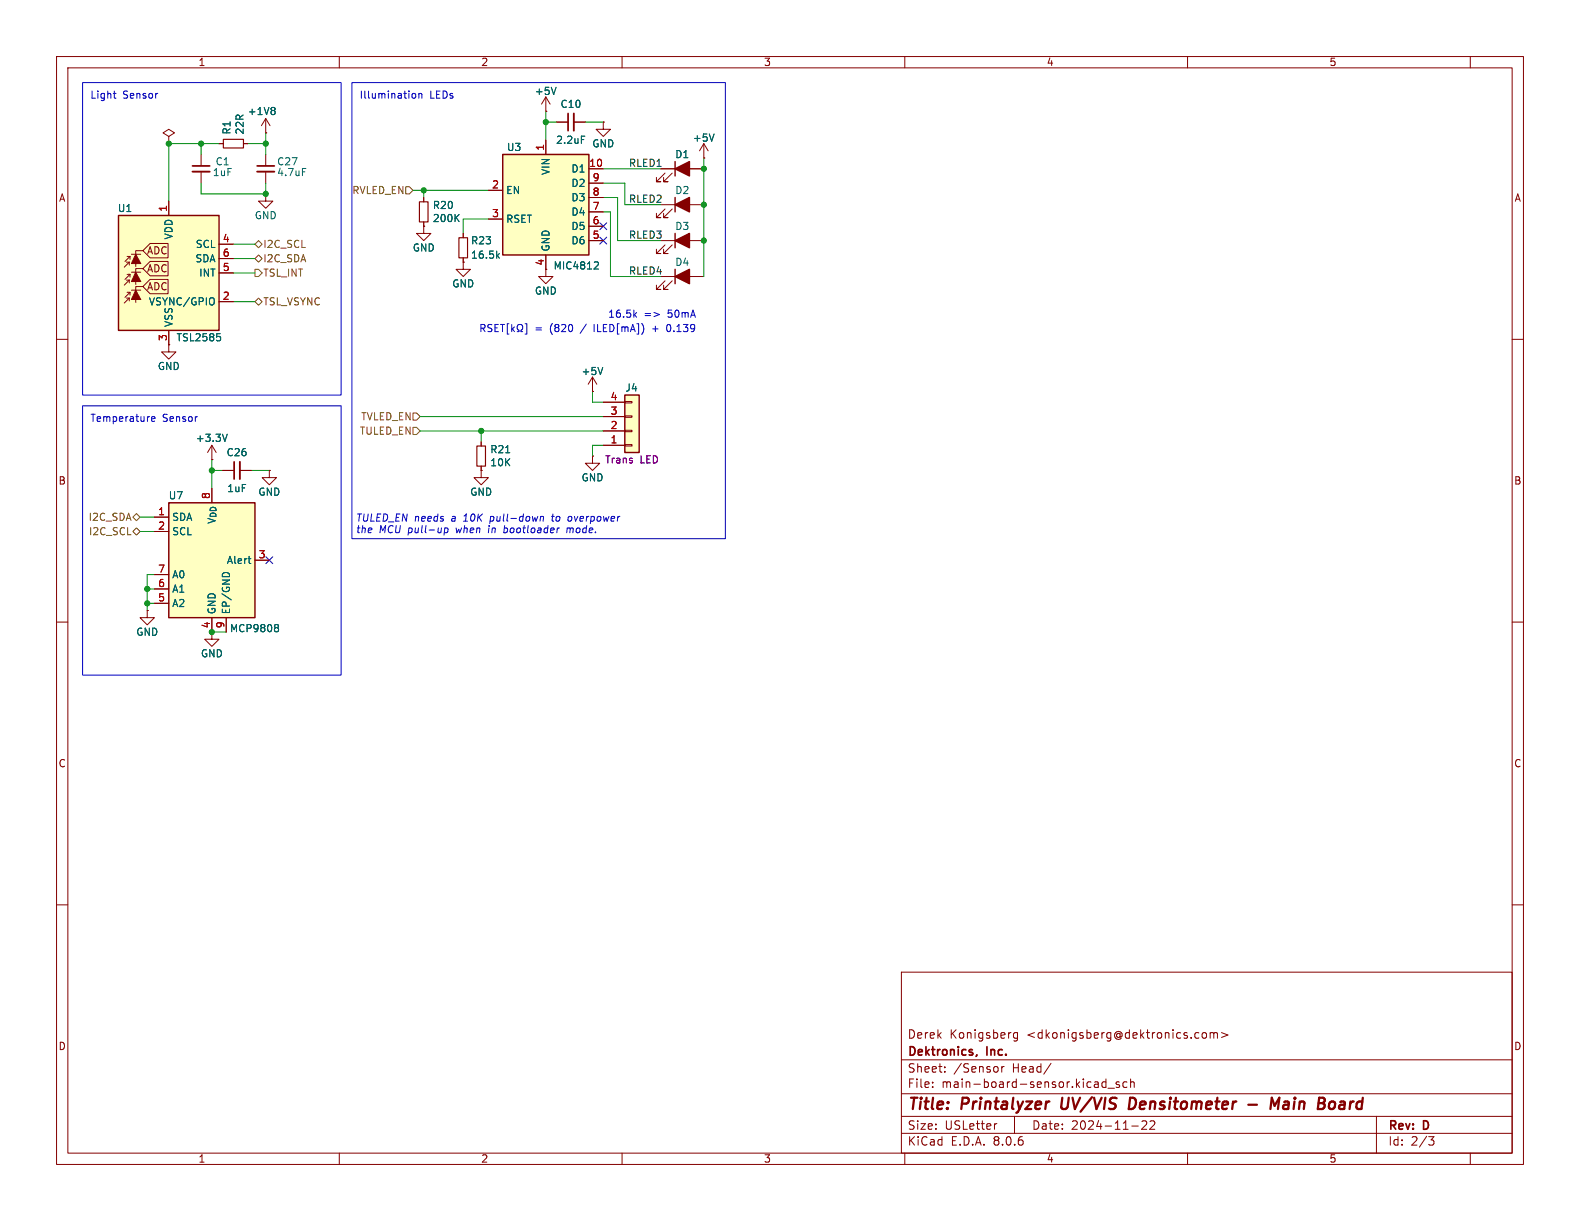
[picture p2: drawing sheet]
<svg xmlns="http://www.w3.org/2000/svg" width="279mm" height="216mm" viewBox="0 0 279 216" stroke-linecap="round" stroke-linejoin="round" font-family="sans-serif">
<g fill="none" stroke="#840000" stroke-width=".18">
<path d="M10 10h259.4v195.9h-259.4zM12 12h255.4v191.9h-255.4zM60 10v2M110 10v2M160 10v2M210 10v2M260 10v2M38.7 25.4h.8M43.1 25.4h.7M10 60h2M116.8 48.9h7.7M117.6 49.7l-1.5 1.5h.7h-.7v-.8"/>
<path d="M118.9 49.7l-1.6 1.5h.8h-.8v-.8M267.4 60h2M85.1 83.2v1.3h1.3l-1.3 1.2-1.3-1.2h1.3M85.1 83.2h.1M104.8 80.6v1.3h1.2l-1.2 1.3-1.3-1.3h1.3M104.8 80.6h.1M10 110h2M267.4 110h2M10 160h2M267.4 160h2M159.4 171.9h108v32h-108zM159.4 197.4h108"/>
<path d="M159.4 193.4h108M159.4 187.4h108M164.9 192.1v.2M164.9 191.4v.1M167.1 189.4v.2M167.1 188.7v.1M176.3 198.7l-.3 .1M177.1 188.6v1M177.6 188.6l-.3 .1-.2 .2M179.4 197.4v3M179.9 182.6v1.2l-.3 .3-.3-.1M179.9 182.7l-.4-.1-.3 .3v.4l.2 .2h.5"/>
<path d="M185.9 188l-1.3 1.9M195.6 190.8v1.5M195.6 191.4l-.5-.1-.2 .3v.4l.1 .2h.6M195.9 192.4h1.2M197.9 191.4l-.3-.1-.2 .2v.2l.5 .2v.3h-.5M199.3 191.4l-.4-.1-.3 .3v.4l.1 .2h.6M199.9 191.4l.2-.1 .4 .1 .1 .9M199.9 190.8v1.5M200.1 199.1h1.2M201.9 198.3l.6-.1 .2 .1 .1 .3-.9 1.1h.9M203.4 198.3l.5-.1 .2 .1 .1 .3-.9 1.1h.9M212.6 182.7l.3-.1 .4 .1 .1 .6-.2 .2-.3 .1-.3-.2z"/>
<path d="M214 182.7l.4-.1 .2 .2M214 182.6v1M214.6 182.8l.3-.2 .3 .1 .1 .9M214.6 182.8v.8M216 182.6l1.1 .4-1.1 .4M243.4 197.4v6.5M60 203.9v2M110 203.9v2M159.4 200.4h108M160 203.9v2M210 203.9v2M252.6 201h1l-.5 .6 .4 .1 .1 .5-.3 .3h-.4"/>
<path d="M260 203.9v2"/>
</g>
<path d="M185.4 194.8h.2M187.9 194.1l-.2 1.6 .3 .4M200.6 194.2l-.7-.1-.3 2h.5l.5-.3M220.7 195.3h1.6M224.7 196.1l.2-2 .5 1.4 .8-1.4-.2 2M227.2 195.3a.4 .4 0 0 0-.3 .4 .4 .4 0 0 0 .2 .4h.5M227.3 194.8l-.2 .1M235.3 194.9a.5 .5 0 0 1 .8 .3l-.1 .5a.6 .6 0 0 1-.9 .3" fill="none" stroke="#840000" stroke-width=".4"/>
<path d="M172.7 186.5l-.1 .3" fill="none" stroke="#840000" stroke-width=".3"/>
<path d="M119.4 47.6v2.6" fill="none" stroke="#840000" stroke-width=".25"/>
<path d="M119.4 48.9l2.5-1.3v2.6z" fill="#840000" stroke="#840000" stroke-width=".25"/>
<path d="M39.5 24.6h3.6v1.6h-3.6z" fill="none" stroke="#840000" stroke-width=".2"/>
<path d="M110.5 69.9h2.5v10.1h-2.5z" fill="#ffffc2"/>
<g fill="none" stroke="#840000" stroke-width=".18">
<path d="M96.5 19.7h.1M96.5 17.1l-.7 1.3M96.5 17.1v2.6M96.5 17.1l.8 1.3M74.9 34.9v.8M74.9 39.2v.8M74.9 40v1.3h1.3l-1.3 1.2-1.2-1.2h1.2M74.9 40h.1M81.9 46.4v1.2h1.3l-1.3 1.3-1.3-1.3h1.3M81.9 46.4h.1M81.9 41.3v.7M81.9 45.6v.8"/>
<path d="M96.5 47.6v1.3h1.3l-1.3 1.3-1.3-1.3h1.3M104.8 69.2h.1M104.8 66.7l-.8 1.2M104.8 66.7v2.5M104.8 66.7l.7 1.2M106.7 78.7h3.8M106.7 76.2h3.8M106.7 73.7h3.8M106.7 71.1h3.8M110.5 71h1.3v.2h-1.3zM110.5 73.5h1.3v.3h-1.3zM110.5 76.1h1.3v.2h-1.3z"/>
<path d="M110.5 78.6h1.3v.3h-1.3z"/>
</g>
<path d="M110.5 69.9h2.5v10.1h-2.5z" fill="none" stroke="#840000" stroke-width=".25"/>
<path d="M98.3 15.4l-.4 1.3M80.7 38.5l.5 .7M81.2 37.9l-.7 .7M88 45.2l.3 .5M88.3 44.8l-.5 .5M106.6 65l-.4 1.2" fill="none" stroke="#006464" stroke-width=".18"/>
<path d="M74.2 35.7h1.5v3.5h-1.5zM81.2 42h1.5v3.6h-1.5z" fill="none" stroke="#840000" stroke-width=".2"/>
<path d="M88.9 27.3h15.2v17.8h-15.2z" fill="#ffffc2"/>
<path d="M88.9 27.3h15.2v17.8h-15.2z" fill="none" stroke="#840000" stroke-width=".25"/>
<g fill="none" stroke="#840000" stroke-width=".18">
<path d="M86.4 33.7h2.5M86.4 38.7h2.5M96.5 24.8v2.5M98.4 21.6h2.1M101.5 21.6h2M104.1 29.8h2.6M104.1 37.5h2.6M104.1 34.9h2.6M104.1 32.4h2.6M124.5 27.9h.1M124.5 25.4l-.8 1.3M124.5 25.4v2.5"/>
<path d="M124.5 25.4l.7 1.3M96.5 45.1v2.5M104.1 42.5h2.6M104.1 40h2.6M85.1 78.1v.8M47.6 83.2v1.3h1.3l-1.3 1.2-1.2-1.2h1.2M47.6 83.2h.1M85.1 82.4v.8"/>
</g>
<path d="M102.8 24.1h.6M126.3 23.7l-.4 1.3M105.3 46.3l.4 .1 .1 .3-.8 .9h.8M89.4 80.1h.7" fill="none" stroke="#006464" stroke-width=".18"/>
<path d="M84.3 78.9h1.6v3.5h-1.6z" fill="none" stroke="#840000" stroke-width=".2"/>
<path d="M101.5 20.1v3" fill="none" stroke="#840000" stroke-width=".33"/>
<path d="M100.5 20.1v3" fill="none" stroke="#840000" stroke-width=".3"/>
<path d="M29.8 88.9h15.3v20.3h-15.3z" fill="#ffffc2"/>
<path d="M119.4 28.6v2.5M119.4 34.9v2.6M119.4 41.3v2.5M29.8 88.9h15.3v20.3h-15.3z" fill="none" stroke="#840000" stroke-width=".25"/>
<g fill="none" stroke="#840000" stroke-width=".18">
<path d="M29.8 24.1l1.1-.6-1.1-.6-1 .6 1 .6v1.3M29.8 25.4h.1M47 23.5h.1M47 34.3v1.3h1.3l-1.3 1.2-1.3-1.2h1.3M47 34.3h.1M47 21l-.8 1.2M47 21v2.5M47 21l.8 1.2M106.7 21.6v1.3h1.2l-1.2 1.2-1.3-1.2h1.3M106.7 21.6h.1M116.8 29.8h7.7M116.8 36.2h7.7"/>
<path d="M117.6 30.6l-1.5 1.5h.7h-.7v-.7M117.6 37l-1.5 1.5h.7h-.7v-.8M118.9 30.6l-1.6 1.5h.8h-.8v-.7M118.9 37l-1.6 1.5h.8h-.8v-.8M116.8 42.5h7.7M117.6 43.3l-1.5 1.5h.7h-.7v-.7M118.9 43.3l-1.6 1.5h.8h-.8v-.7M37.5 78.7v2.6M37.5 78.7l-.8 1.3M37.5 78.7l.7 1.3M27.3 91.4h2.5M27.3 94h2.5"/>
<path d="M37.5 81.3h.1M39.4 83.2h2M42.4 83.2h2M45.1 99.1h2.5M26 108v1.2h1.3l-1.3 1.3-1.2-1.3h1.2M26 108h.1M27.3 106.7h2.5M27.3 104.1h2.5M27.3 101.6h2.5M37.5 109.2v3.8h1.2l-1.2 1.3-1.3-1.3h1.3M40 109.2v2.6"/>
</g>
<path d="M48.4 19l.3 .2-.3 .3 .3 .3v.2l-.3 .3M40.2 76.8l-.4 1.2M43.9 98.8h.5M44.2 99.6h.2M39.4 101.5l.5-.3 .6 .3M48.8 110.4h.2l.3 .3-.3 .3M48.8 111h.2M49 111l.3 .2v.3l-.2 .1-.3 .1" fill="none" stroke="#006464" stroke-width=".18"/>
<path d="M42.4 81.7v3" fill="none" stroke="#840000" stroke-width=".33"/>
<path d="M41.4 81.7v3" fill="none" stroke="#840000" stroke-width=".3"/>
<g fill="#840000" stroke="#840000" stroke-width=".25">
<path d="M119.4 42.5l2.5-1.2v2.5z"/>
<path d="M119.4 29.8l2.5-1.2v2.5z"/>
<path d="M119.4 36.2l2.5-1.3v2.6z"/>
</g>
<path d="M21 38.1h17.7v20.3h-17.7z" fill="#ffffc2"/>
<g fill="none" stroke="#840000" stroke-width=".18">
<path d="M96.5 19.7h.1M29.8 35.6v2.5M35.6 27.3v2M35.6 30.4v2M38.7 25.4h.8M43.1 25.4h.7M47 23.5h.1M47 27.3v2M47 30.4v2M74.9 34.9v.8M74.9 39.2v.8M86.4 33.7h2.5"/>
<path d="M86.4 38.7h2.5M96.5 24.8v2.5M98.4 21.6h2.1M101.5 21.6h2M104.1 29.8h2.6M104.1 37.5h2.6M104.1 34.9h2.6M104.1 32.4h2.6M106.7 21.6h.1M116.8 29.8h2.6M121.9 29.8h2.6M124.5 27.9h.1"/>
<path d="M22.4 52.7h.5M22.4 49.5h.5M22.4 46.4h.5M22.5 51.7h.5M22.5 48.5h.5M22.5 45.3h.5M22.9 52.7l-.9 .9M22.9 46.4v.5M22.9 49.5v.5M22.9 52.7v.5M22.9 49.5l-.9 .9M22.9 46.4l-.9 .8"/>
<path d="M23 51.7l-.9 .9M23 45.3v.5M23 48.5v.5M23 51.7v.5M23 48.5l-.9 .9M23 45.3l-.9 .9M23.2 51.3h1.7M23.2 48.1h1.7M23.2 45h1.7M25.3 47.5l1.2-1.3h3.2v2.6h-3.2zM25.3 44.3l1.2-1.2h3.2v2.5h-3.2zM25.3 50.7h-1.3v2.8"/>
<path d="M25.3 47.5h-1.3v2.8M25.3 44.3h-1.3v2.8M26.5 49.4h3.2v2.5h-3.2l-1.2-1.2zM29.8 58.4v2.6M38.7 53.3h2.6M38.7 43.2h2.6M38.7 48.3h2.6M38.7 45.7h2.6M74.9 40h.1M81.9 46.4h.1M81.9 41.3v.7M81.9 45.6v.8"/>
<path d="M96.5 45.1v2.5M104.1 42.5h2.6M104.1 40h2.6M29.8 61v1.2h1.3l-1.3 1.3-1.2-1.3h1.2M29.8 61h.1M85.1 78.1v.8M104.8 69.2h.1M106.7 78.7h3.8M106.7 76.2h3.8M106.7 73.7h3.8M106.7 71.1h3.8M27.3 91.4h2.5"/>
<path d="M27.3 94h2.5M37.5 81.3h.1M39.4 83.2h2M42.4 83.2h2M45.1 99.1h2.5M47.6 83.2h.1M85.1 83.2h.1M85.1 82.4v.8M104.8 80.6h.1M26 108h.1M27.3 106.7h2.5M27.3 104.1h2.5"/>
<path d="M27.3 101.6h2.5M37.5 109.2v2.6M40 109.2v2.6"/>
</g>
<path d="M21 38.1h17.7v20.3h-17.7z" fill="none" stroke="#840000" stroke-width=".25"/>
<g fill="#840000" stroke="#840000" stroke-width=".18">
<path d="M24 51.3l.9 1.7h-1.7z"/>
<path d="M24 48.1l.9 1.7h-1.7z"/>
<path d="M24 45l.9 1.6h-1.7z"/>
</g>
<g fill="none" stroke="#006464" stroke-width=".18">
<path d="M48.4 19l.3 .2-.3 .3 .3 .3v.2l-.3 .3M98.3 15.4l-.4 1.3M53.5 29.8h.6M80.7 38.5l.5 .7M81.2 37.9l-.7 .7M102.8 24.1h.6M126.3 23.7l-.4 1.3M37.7 52.7a.9 .9 0 0 1 0 1.2M38.4 59h.6M38.8 59.5l.2 .2v.3l-.2 .3M88 45.2l.3 .5M88.3 44.8l-.5 .5"/>
<path d="M105.3 46.3l.4 .1 .1 .3-.8 .9h.8M40.2 76.8l-.4 1.2M106.6 65l-.4 1.2M43.9 98.8h.5M44.2 99.6h.2M89.4 80.1h.7M39.4 101.5l.5-.3 .6 .3M48.8 110.4h.2l.3 .3-.3 .3M48.8 111h.2M49 111l.3 .2v.3l-.2 .1-.3 .1"/>
</g>
<path d="M34 30.4h3.1M45.5 30.4h3" fill="none" stroke="#840000" stroke-width=".33"/>
<path d="M34 29.3h3.1M45.5 29.3h3" fill="none" stroke="#840000" stroke-width=".3"/>
<path d="M71.8 33h.6l.6 .7-.6 .6h-.6zM45.1 53.3l.6-.6 .7 .6-.7 .7zM45.1 45.7l.6-.6 .7 .6-.7 .7zM45.1 47.6h.6l.7 .7-.7 .6h-.6zM45.1 43.2l.6-.7 .7 .7-.7 .6zM73 73h.7l.6 .7-.6 .6h-.7zM73 75.6h.7l.6 .6-.6 .6h-.7zM23.5 91.4l.6-.6 .7 .6-.7 .7zM23.5 94l.6-.7 .7 .7-.7 .6z" fill="none" stroke="#725600" stroke-width=".18"/>
<g fill="none" stroke="#0000c2" stroke-width=".18">
<path d="M14.6 14.6h45.7v55.3h-45.7zM20 16.5h.5M20.3 17.3l.2 .1M62.2 14.6h66.1v80.7h-66.1zM72.9 16.6l.4-.1 .2 .3-.1 .5-.3 .1-.2-.2M74.1 16.6l.1-.1 .3 .1 .1 .8M74.1 16.5v.9M85.1 58h.6l.1-.2-.1-.3-.6-.1v1.2M85.4 58l.4 .6M87 57.4h-.5l-.2 .1v.4l.6 .2 .1 .3-.3 .2h-.4M87.5 58h.5M88.1 57.4h-.6v1.2h.6"/>
<path d="M88.5 57.4h.7M88.9 57.4v1.2M90 57.3h-.3v1.8h.3M90.5 57.4v1.2M90.6 58.2l.4 .4M91 57.8l-.5 .5M91.5 58.6h.3v-.2a.54 .54 0 0 1-.3-.7 .54 .54 0 0 1 .7-.3 .58 .58 0 0 1-.1 1v.2h.3M92.9 57.3h.3v1.8h-.3M112.2 55.6l.4 .5M112.6 55.3l-.5 .4M115.4 58.2h1M115.7 55.3l.9 .3-.9 .4"/>
<path d="M118.3 57.4a.68 .68 0 0 0-.4 .6 .68 .68 0 0 0 .4 .6M14.6 71.8h45.7v47.6h-45.7zM26.8 74.1l.6-.1-.1-.3h-.3l-.2 .2 .1 .6h.4M78.7 93.4h.4l.1 .6-.3 .2-.3-.1M78.7 93.4l-.2 1.2M81.9 92.2h.8M89.1 94.1l.1 .1M89.2 92.9l-.1 1.3M89.3 93.4h-.1M95.6 91.4l.2-.1 .3 .1-.1 .8M95.6 91.3l-.1 .9M97.5 91.3h.5"/>
<path d="M97.8 90.9l-.2 1.1 .3 .2M98.8 93.4h.1M100.3 93.4l-.1 .8M100.7 93.4l-.4 .1M100.9 91.3l-.4 .1-.1 .5 .1 .2 .3 .1"/>
</g>
<g fill="none" stroke="#009600" stroke-width=".18">
<path d="M96.5 19.7v5.1M35.6 25.4v1.9M35.6 32.4v1.9h11.4v-1.9M38.7 25.4h-8.9v10.2M43.8 25.4h3.2M47 23.5v3.8M73 33.7h13.4M74.9 33.7v1.2M86.4 38.7h-4.5v2.6M96.5 21.6h1.9M103.5 21.6h3.2M106.7 32.4h3.8v3.8h6.3"/>
<path d="M106.7 29.8h10.1M106.7 34.9h2.5v7.6h7.6M106.7 37.5h1.2v11.4h8.9M124.5 27.9v21M41.3 53.3h3.8M41.3 48.3h3.8M41.3 43.2h3.8M41.3 45.7h3.8M74.3 76.2h32.4M74.3 73.7h32.4M85.1 76.2v1.9M104.8 69.2v1.9h1.9"/>
<path d="M106.7 78.7h-1.9v1.9M24.8 94h2.5M24.8 91.4h2.5M37.5 81.3v5.1M37.5 83.2h1.9M44.4 83.2h3.2M26 104.1h1.3M26 106.7h1.3M27.3 101.6h-1.3v6.4M37.5 111.8h2.5"/>
</g>
<path d="M106.1 39.4l1.2 1.2M107.3 39.4l-1.2 1.2M106.1 41.9l1.2 1.3M107.3 41.9l-1.2 1.3M47 98.5l1.2 1.2M48.2 98.5l-1.2 1.2" fill="none" stroke="#000084" stroke-width=".18"/>
<g fill="#009600" stroke="#009600" stroke-width=".18">
<circle cx="29.8" cy="25.4" r=".46"/>
<circle cx="35.6" cy="25.4" r=".46"/>
<circle cx="47" cy="25.4" r=".46"/>
<circle cx="47" cy="34.3" r=".46"/>
<circle cx="74.9" cy="33.7" r=".46"/>
<circle cx="85.1" cy="76.2" r=".46"/>
<circle cx="37.5" cy="111.8" r=".46"/>
<circle cx="26" cy="106.7" r=".46"/>
<circle cx="26" cy="104.1" r=".46"/>
<circle cx="37.5" cy="83.2" r=".46"/>
<circle cx="124.5" cy="36.2" r=".46"/>
<circle cx="124.5" cy="29.8" r=".46"/>
<circle cx="124.5" cy="42.5" r=".46"/>
<circle cx="96.5" cy="21.6" r=".46"/>
</g>
<g font-size="2.8" fill="#840000">
<text x="160.4" y="196.8">Title:</text>
<text x="170.1" y="196.8">Printalyzer</text>
<text x="188.5" y="196.8">UV/VIS</text>
<text x="201.3" y="196.8">Densitometer</text>
<text x="227.9" y="196.8">Main</text>
<text x="237.1" y="196.8">Board</text>
</g>
<g font-size="2.1" fill="#840000">
<text x="160.4" y="183.9">Derek</text>
<text x="167.9" y="183.9">Konigsberg</text>
<text x="181.6" y="183.9">&lt;dkonigsberg@dektronics.com&gt;</text>
<text x="160.4" y="189.9">Sheet:</text>
<text x="160.4" y="187.1">Dektronics,</text>
<text x="168.6" y="189.9">/Sensor</text>
<text x="174.6" y="187.1">Inc.</text>
<text x="179.1" y="189.9">Head/</text>
<text x="160.4" y="192.6">File:</text>
<text x="166.5" y="192.6">main-board-sensor.kicad_sch</text>
<text x="160.4" y="202.8">KiCad</text>
<text x="160.4" y="200">Size:</text>
<text x="167.1" y="200">USLetter</text>
<text x="168.1" y="202.8">E.D.A.</text>
<text x="175.7" y="202.8">8.0.6</text>
<text x="182.4" y="200">Date:</text>
<text x="189.4" y="200">2024-11-22</text>
<text x="245.4" y="200.2">Rev:</text>
<text x="245.4" y="202.8">Id:</text>
<text x="249.5" y="202.8">2/3</text>
<text x="251.8" y="200.2">D</text>
</g>
<g font-size="1.8" fill="#840000">
<text x="35" y="11.9">1</text>
<text x="85" y="11.9">2</text>
<text x="135" y="11.9">3</text>
<text x="185" y="11.9">4</text>
<text x="235" y="11.9">5</text>
<text x="10.3" y="35.9">A</text>
<text x="267.7" y="35.9">A</text>
<text x="25.9" y="45.2">ADC</text>
<text x="25.9" y="51.5">ADC</text>
<text x="25.9" y="48.4">ADC</text>
<text x="10.3" y="85.9">B</text>
<text x="267.7" y="85.9">B</text>
<text x="37.2" y="111.2" transform="rotate(-90 37.2 111.2)">4</text>
<text x="10.3" y="135.9">C</text>
<text x="267.7" y="135.9">C</text>
<text x="10.3" y="185.9">D</text>
<text x="267.7" y="185.9">D</text>
<text x="35" y="205.8">1</text>
<text x="85" y="205.8">2</text>
<text x="135" y="205.8">3</text>
<text x="185" y="205.8">4</text>
<text x="235" y="205.8">5</text>
</g>
<g font-size="1.8" fill="#0000c2">
<text x="15.9" y="17.5">Light</text>
<text x="21.7" y="17.5">Sensor</text>
<text x="63.5" y="17.5">Illumination</text>
<text x="76" y="17.5">LEDs</text>
<text x="94.6" y="58.8">=</text>
<text x="97.3" y="58.8">(820</text>
<text x="103" y="58.8">/</text>
<text x="105.5" y="58.8">ILED[mA])</text>
<text x="107.4" y="56.3">16.5k</text>
<text x="113.9" y="56.3">=&gt;</text>
<text x="116" y="58.8">+</text>
<text x="118.2" y="56.3">50mA</text>
<text x="118.8" y="58.8">0.139</text>
<text x="15.9" y="74.7">Temperature</text>
<text x="28.7" y="74.7">Sensor</text>
<text x="62.9" y="92.3">TULED_EN needs</text>
<text x="62.9" y="94.4">the</text>
<text x="67" y="94.4">MCU pull-up</text>
<text x="79.9" y="92.3">a</text>
<text x="80.9" y="94.4">when</text>
<text x="82.2" y="92.3">10K</text>
<text x="86.8" y="94.4">in</text>
<text x="87.1" y="92.3">pull-down</text>
<text x="89.7" y="94.4">bootloader</text>
<text x="98.2" y="92.3">to</text>
<text x="101" y="94.4">mode.</text>
<text x="101.3" y="92.3">overpower</text>
</g>
<g font-size="1.8" fill="#006464">
<text x="94.5" y="17">+5V</text>
<text x="41" y="23.9" transform="rotate(-90 41 23.9)">R1</text>
<text x="43.3" y="23.9" transform="rotate(-90 43.3 23.9)">22R</text>
<text x="43.7" y="20.5">+1V8</text>
<text x="99" y="19.3">C10</text>
<text x="38" y="29.4">C1</text>
<text x="48.9" y="29.4">C27</text>
<text x="89.5" y="26.9">U3</text>
<text x="98.2" y="25.6">2.2uF</text>
<text x="104.6" y="26.3">GND</text>
<text x="119.3" y="28.2">D1</text>
<text x="122.4" y="25.2">+5V</text>
<text x="37.5" y="31.3">1uF</text>
<text x="48.9" y="31.3">4.7uF</text>
<text x="89.4" y="34.5">EN</text>
<text x="97.4" y="31" transform="rotate(-90 97.4 31)">VIN</text>
<text x="100.9" y="30.7">D1</text>
<text x="100.9" y="35.8">D3</text>
<text x="100.9" y="33.2">D2</text>
<text x="119.3" y="34.5">D2</text>
<text x="20.7" y="37.7">U1</text>
<text x="45" y="39">GND</text>
<text x="76.4" y="39.5">200K</text>
<text x="76.4" y="37.2">R20</text>
<text x="89.4" y="39.6">RSET</text>
<text x="100.9" y="40.9">D5</text>
<text x="100.9" y="38.3">D4</text>
<text x="119.3" y="40.9">D3</text>
<text x="30.7" y="42.4" transform="rotate(-90 30.7 42.4)">VDD</text>
<text x="34.5" y="46.6">SDA</text>
<text x="34.5" y="44">SCL</text>
<text x="72.9" y="44.7">GND</text>
<text x="83.2" y="43.4">R23</text>
<text x="83.2" y="45.9">16.5k</text>
<text x="97.4" y="44.6" transform="rotate(-90 97.4 44.6)">GND</text>
<text x="97.8" y="47.9">MIC4812</text>
<text x="100.9" y="43.4">D6</text>
<text x="119.3" y="47.2">D4</text>
<text x="35.1" y="49.1">INT</text>
<text x="79.9" y="51">GND</text>
<text x="94.5" y="52.3">GND</text>
<text x="26.2" y="54.2">VSYNC/GPIO</text>
<text x="30.7" y="57.9" transform="rotate(-90 30.7 57.9)">VSS</text>
<text x="27.8" y="65.6">GND</text>
<text x="31.1" y="60.6">TSL2585</text>
<text x="102.7" y="66.5">+5V</text>
<text x="110.5" y="69.4">J4</text>
<text x="34.5" y="78.3">+3.3V</text>
<text x="40" y="80.9">C26</text>
<text x="86.6" y="80.3">R21</text>
<text x="86.6" y="82.7">10K</text>
<text x="29.7" y="88.5">U7</text>
<text x="40.1" y="87.2">1uF</text>
<text x="45.6" y="87.9">GND</text>
<text x="83.1" y="87.9">GND</text>
<text x="102.7" y="85.3">GND</text>
<text x="30.4" y="92.3">SDA</text>
<text x="30.4" y="94.8">SCL</text>
<text x="38.3" y="92.8" transform="rotate(-90 38.3 92.8)">V_{DD}</text>
<text x="40" y="99.9">Alert</text>
<text x="30.4" y="107.5">A2</text>
<text x="30.4" y="105">A1</text>
<text x="30.4" y="102.5">A0</text>
<text x="24" y="112.6">GND</text>
<text x="38.3" y="108.7" transform="rotate(-90 38.3 108.7)">GND</text>
<text x="40.6" y="112">MCP9808</text>
<text x="40.9" y="108.7" transform="rotate(-90 40.9 108.7)">EP/GND</text>
<text x="35.4" y="116.4">GND</text>
</g>
<g font-size="1.8" fill="#a90000">
<text x="96.3" y="26.7" transform="rotate(-90 96.3 26.7)">1</text>
<text x="104.1" y="29.6">10</text>
<text x="86.9" y="33.4">2</text>
<text x="104.7" y="34.7">8</text>
<text x="104.7" y="32.1">9</text>
<text x="29.6" y="37.5" transform="rotate(-90 29.6 37.5)">1</text>
<text x="86.9" y="38.5">3</text>
<text x="104.7" y="39.8">6</text>
<text x="104.7" y="37.2">7</text>
<text x="39.3" y="42.9">4</text>
<text x="39.3" y="45.5">6</text>
<text x="96.3" y="47.1" transform="rotate(-90 96.3 47.1)">4</text>
<text x="104.7" y="42.3">5</text>
<text x="39.3" y="53.1">2</text>
<text x="39.3" y="48">5</text>
<text x="29.6" y="60.4" transform="rotate(-90 29.6 60.4)">3</text>
<text x="107.9" y="70.9">4</text>
<text x="107.9" y="75.9">2</text>
<text x="107.9" y="73.4">3</text>
<text x="107.9" y="78.5">1</text>
<text x="37.2" y="88.3" transform="rotate(-90 37.2 88.3)">8</text>
<text x="27.9" y="91.2">1</text>
<text x="27.9" y="93.7">2</text>
<text x="27.9" y="101.3">7</text>
<text x="45.6" y="98.8">3</text>
<text x="27.9" y="106.4">5</text>
<text x="27.9" y="103.9">6</text>
<text x="39.8" y="111.2" transform="rotate(-90 39.8 111.2)">9</text>
</g>
<g font-size="1.8" fill="#0f0f0f">
<text x="111.1" y="29.6">RLED1</text>
<text x="111.1" y="35.9">RLED2</text>
<text x="111.1" y="42.3">RLED3</text>
<text x="111.1" y="48.6">RLED4</text>
</g>
<g font-size="1.8" fill="#725600">
<text x="62.2" y="34.5">RVLED_EN</text>
<text x="46.5" y="46.6">I2C_SDA</text>
<text x="46.5" y="44">I2C_SCL</text>
<text x="46.5" y="49.1">TSL_INT</text>
<text x="46.5" y="54.2">TSL_VSYNC</text>
<text x="63.5" y="77.1">TULED_EN</text>
<text x="63.8" y="74.5">TVLED_EN</text>
<text x="15.6" y="92.3">I2C_SDA</text>
<text x="15.6" y="94.8">I2C_SCL</text>
</g>
<g font-size="1.8" fill="#840084">
<text x="106.9" y="82.1">Trans</text>
<text x="113.2" y="82.1">LED</text>
</g>
</svg>
